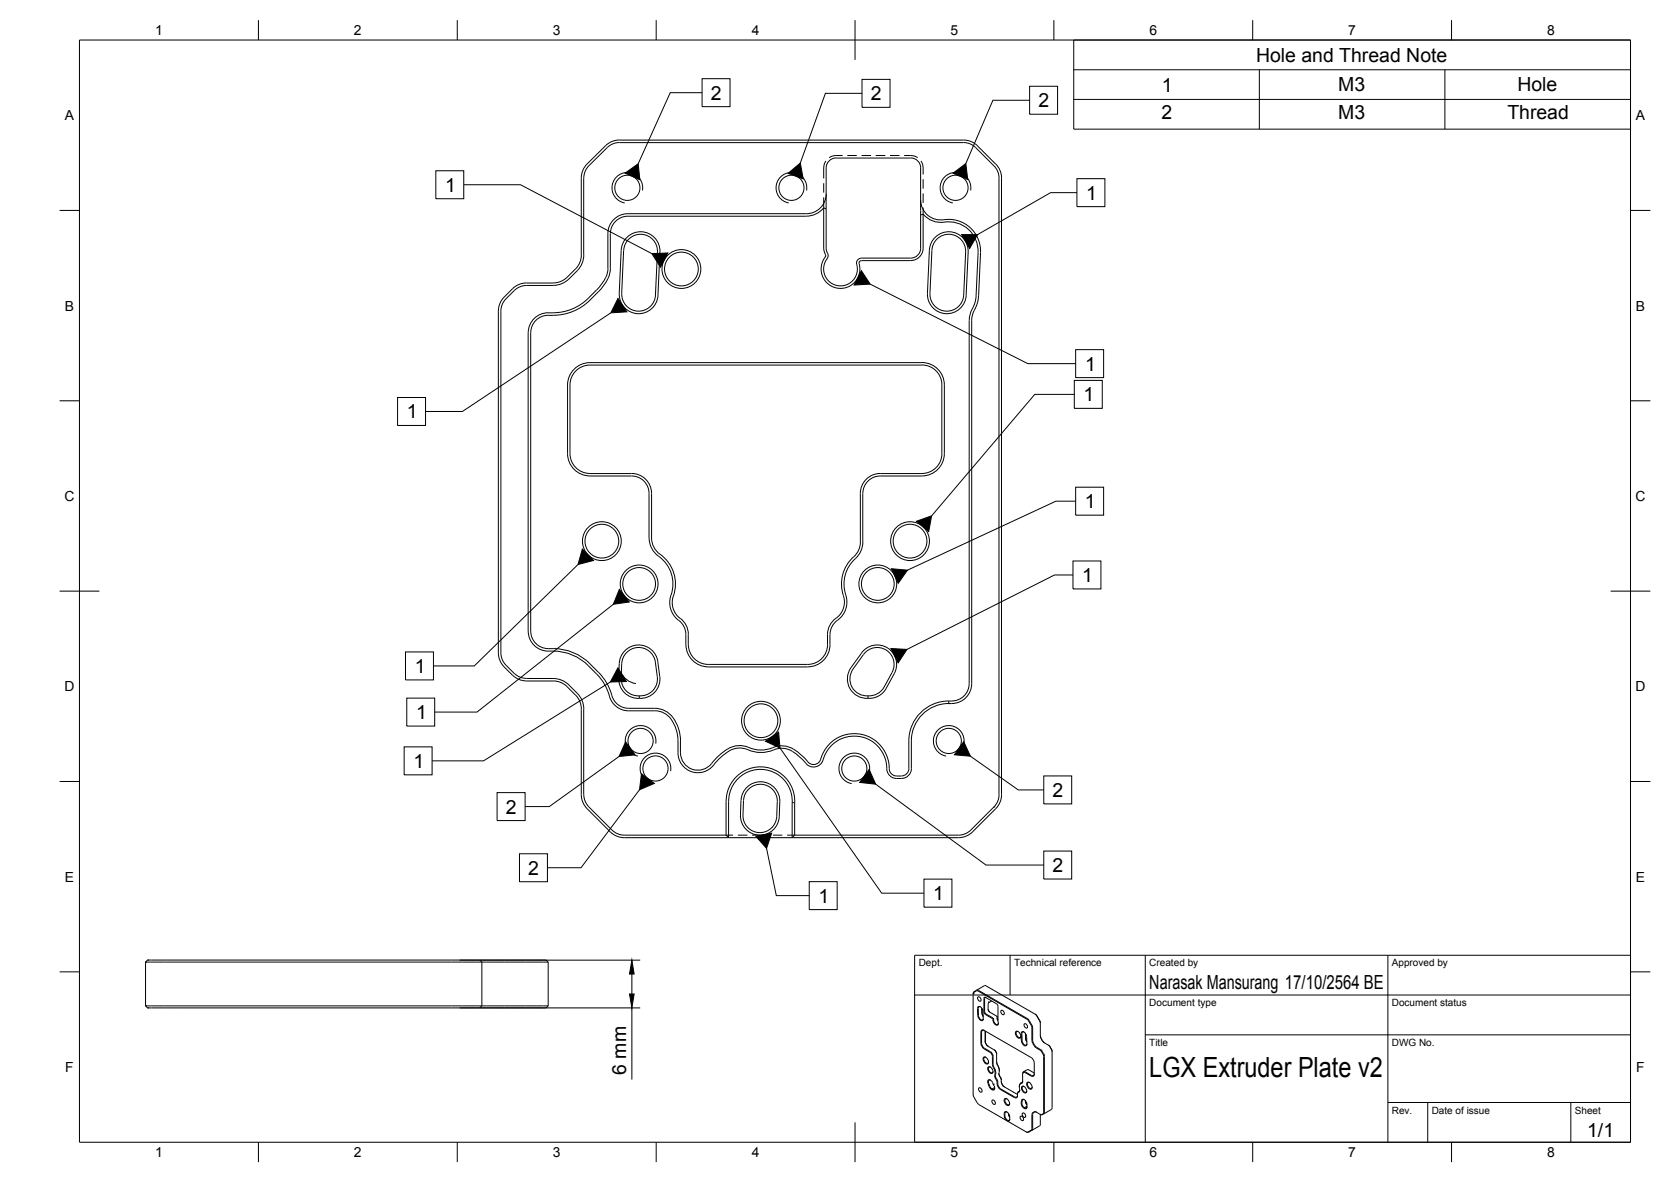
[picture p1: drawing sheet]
<svg xmlns="http://www.w3.org/2000/svg" width="420mm" height="297mm" viewBox="0 0 420 297" stroke-linecap="round" stroke-linejoin="round" font-family="sans-serif">
<!-- layer: Hidden -->
<g fill="none" stroke="#000" stroke-width=".25">
<path d="M211.9 39.1a4.8 4.8 0 0 0-3.4 .5M213.1 39.1h2.3M216.6 39.1h2.4M220.2 39.1h2.4M223.8 39.1h2.4M227.4 39.1a4.9 4.9 0 0 1 3.3 .5M207.1 46v2.4M207.1 49.6v2.6M207.6 40.5l-.4 1.2-.1 3.1M231.6 40.5l.2 .3a5.4 5.4 0 0 1 .3 3M232.1 45v2.4M232.1 48.6v2.4"/>
<path d="M232.1 52.2v1.6M182.6 209.9h1.7M185.5 209.9h2.4M189.1 209.9h4M194.3 209.9h2.4M197.9 209.9h1.9M249.9 202.8h.1"/>
</g>
<!-- layer: Visible -->
<g fill="none" stroke="#000" stroke-width=".25">
<path d="M210.2 39.7h18.8M210.2 39.7a2.51 2.51 0 0 0-2.5 2.5M229 39.7a2.51 2.51 0 0 1 2.5 2.5M153.5 58.7v8.7M157.5 59.8a4.9 4.9 0 0 1 5.4-1.2 4.9 4.9 0 0 1 3 4.7l-.4 10.9a4.9 4.9 0 0 1-5.1 4.6 4.9 4.9 0 0 1-4.7-5.1l.5-10.8a4.9 4.9 0 0 1 1.3-3.1zM207.1 52.2v10.2l.5 1.9a4.9 4.9 0 0 0 2.6 8 4.9 4.9 0 0 0 5.8-6M207.1 52.2l.6 .3M207.1 52.2l-1 1-1.3 .7-2.1 .4h-44.9a4.4 4.4 0 0 0-4.3 4.4M207.7 52.5v9.9l.4 1.2a1.21 1.21 0 0 1-.1 1.4M207.7 48.7v3.8M207.7 42.2v6.5M207.8 48.7a5 5 0 0 1-5.1 5h-44.9a5 5 0 0 0-5 5v8.7"/>
<path d="M231.5 42.2v11.8M231.5 54v8.4M231.5 50.3a5 5 0 0 0 5.8 4.9M232.1 53.8v8.6a3.2 3.2 0 0 1-3.1 3.1h-12.5l-.4 .3-.1 .5M232.1 53.8l-.6 .2M232.1 53.8a5.6 5.6 0 0 0 5.3 2M237.3 55.2a8 8 0 0 1 9.2 8.3l-.5 11.5-.5 1.8-.5 1.2M237.4 55.8a7.4 7.4 0 0 1 8.5 7.6l-.5 10.9M126.8 74.6l-1.2 1.9-.3 1.7v86.4l.8 2.1 2.7 3 1.9 1.1 1.7 .3M128.8 72.6l-2 2.1M132.4 71.1h6.7M132.4 71.1l-2.2 .5-1.4 1"/>
<path d="M137.8 79.3h1.3M137.8 78.6h1.3M137.8 79.2a4.4 4.4 0 0 0-4.3 4.4l-.1 75M137.8 78.6a5 5 0 0 0-5 5v75M139.1 71.1l1.7-.3 1.4-.8 2.9-2.8 1-2 .1-20.5 .1-1.1 .4-1 .9-1.4 4.6-4.6 .9-.7 1.5-.6 88.2-.1 1.1 .3 1.5 .8 5.4 5.3 .8 1.5 .2 1.7v154.9l-.1 1.1-1 2-6.1 6.2-1.4 1-1.6 .5-85.7-.1-1.6-.7-.9-.7-5.8-5.8-.9-1.3-.5-2.2-.1-22.6-1-2-2.9-2.9-1.4-.8-1.7-.3M148.4 75.4a13.1 13.1 0 0 1-9.3 3.8M150.4 73.3l-2 2.1M152.9 67.4a8 8 0 0 1-2.9 5.5 14.4 14.4 0 0 1-8.9 5.5l-2 .2M153.5 67.4a9.1 9.1 0 0 1-3 5.9M156.8 62.9l-.5 10.9M156.8 62.9a4.2 4.2 0 0 1 4.5-4 4.2 4.2 0 0 1 4 4.4l-.5 10.9a4.2 4.2 0 0 1-4.4 4 4.2 4.2 0 0 1-4.1-4.4M231.5 62.4a2.51 2.51 0 0 1-2.5 2.5h-12.5l-.7 .3-.4 .8a4.3 4.3 0 0 1-4.5 5.8 4.3 4.3 0 0 1-2.9-6.8"/>
<path d="M233.7 62.9l-.5 10.8a4.9 4.9 0 0 0 4.6 5.1 4.9 4.9 0 0 0 5.1-4.6l.5-10.9a4.9 4.9 0 0 0-4.6-5.1 4.9 4.9 0 0 0-5.1 4.7M233.8 73.8a4.2 4.2 0 0 0 4.1 4.4 4.2 4.2 0 0 0 4.4-4l.5-10.9a4.2 4.2 0 0 0-4-4.4 4.2 4.2 0 0 0-4.5 4l-.5 10.9M245 78l-.6 1.4-.1 1.1v91.3a5 5 0 0 1-5 5M245.4 74.3a9.9 9.9 0 0 1-1.3 4.2l-.4 2v91.3a4.4 4.4 0 0 1-4.4 4.4M148.3 91.7h83.5a5 5 0 0 1 5 5M148.3 91.1h83.5M148.3 91.1a5.6 5.6 0 0 0-5.6 5.7v17.2a5.6 5.6 0 0 0 5.6 5.6M148.3 91.7a5 5 0 0 0-5 5.1v17.2a5 5 0 0 0 5 5M231.8 91.1a5.6 5.6 0 0 1 5.6 5.6v17.3a5.6 5.6 0 0 1-5.6 5.6h-10.5a4.4 4.4 0 0 0-4.3 4.4M236.8 96.7v17.3M148.3 119.6h10.5M148.3 119h10.5"/>
<path d="M158.8 119a5 5 0 0 1 5 5M158.8 119.6a4.4 4.4 0 0 1 4.4 4.4M236.8 114a5 5 0 0 1-5 5h-10.5a5 5 0 0 0-5 5M163.2 124v11.2a6.1 6.1 0 0 0 3.2 5.2 9.4 9.4 0 0 1 2.1 10.1v1.8l.4 1.4 .7 1.2 1.1 1M163.8 124v11.2a5.5 5.5 0 0 0 3 4.8 9.1 9.1 0 0 1 2.5 9.8M216.3 124v12.2M216.3 136.2a5.5 5.5 0 0 1-2.4 4.4 9.1 9.1 0 0 0-1.8 9.1M216.9 124v12.2M217 136.2a6.3 6.3 0 0 1-2.6 4.9 9.6 9.6 0 0 0-1.5 9.3v1.5l-.4 1.7-.8 1.2-1.2 1.1M132.8 158.6a5 5 0 0 0 5 5M133.5 158.6a4.4 4.4 0 0 0 4.3 4.4M169.3 149.8l-.3 1.2 .3 2 .8 1.5 .9 .9"/>
<path d="M170.7 155.9l.8 .8 .6 1a8.5 8.5 0 0 1 .3 4.3M210.6 155.9l-.9 .8-.6 1a8.5 8.5 0 0 0-.4 4.3 5.6 5.6 0 0 1-5.6 5.6h-25a5.7 5.7 0 0 1-5.6-5.6M212 149.7l.3 1.4-.2 1.6-.6 1.3-1 1.1a5.3 5.3 0 0 0-2.4 4.4 7.1 7.1 0 0 1-1.2 5.7 5 5 0 0 1-3.8 1.8h-25a5 5 0 0 1-5-5 8.2 8.2 0 0 0-.7-5.1l-1.3-1.5M132.4 171.1h6.7M137.8 163a13.4 13.4 0 0 1 10.6 3.8M137.8 163.6a12.8 12.8 0 0 1 10.1 3.7l2.1 2.1a13.5 13.5 0 0 1 3.5 6.3 5 5 0 0 0 4.6 2.9h6.5M148.4 166.8l2 2.1M150.5 168.9a14 14 0 0 1 3.6 6.6 4.4 4.4 0 0 0 4 2.5h6.5a6.4 6.4 0 0 1 6 5.1l.2 .8a21.9 21.9 0 0 1 .4 6 4.4 4.4 0 0 0 3.6 3.6 4.4 4.4 0 0 0 4.6-2.2 10.6 10.6 0 0 1 6.2-3.9h1.4a10 10 0 0 0 5.8 .9l.8-.1a6 6 0 0 1 6 .1M155.6 170.4a4.9 4.9 0 0 0 5.2 5.1M155.7 166.8l-.1 3.7M155.7 166.8a4.9 4.9 0 0 1 4.6-4.7 4.9 4.9 0 0 1 5.1 4.2l.5 3.7a4.9 4.9 0 0 1-5.1 5.5l-.1-.6a4.3 4.3 0 0 0 4.6-4.8l-.5-3.7a4.2 4.2 0 0 0-4.4-3.7 4.2 4.2 0 0 0-4.1 4.1l-.1 3.7a4.3 4.3 0 0 0 4.6 4.4M164.6 178.6a5.5 5.5 0 0 1 5.2 4l.4 1.4a21.9 21.9 0 0 1 .3 6 5.1 5.1 0 0 0 4.1 4.1 5.1 5.1 0 0 0 5.3-2.4l1.6-1.6 1.8-1.4"/>
<path d="M217.7 163.9a4.2 4.2 0 0 1 5.5-.3 4.2 4.2 0 0 1 1.1 5.4l-2 3.7a4.6 4.6 0 0 1-5.3 2.1 4.6 4.6 0 0 1-3.3-4.8l.8-1.8zM218.2 174.9v.6M224.8 169.3l-1.9 3.7a4.9 4.9 0 0 1-4.6 2.5M224.8 169.3a4.9 4.9 0 0 0-1.6-6.5 4.9 4.9 0 0 0-6.6 1.3l-2.6 3.7a4.9 4.9 0 0 0-.3 5.2 4.9 4.9 0 0 0 4.6 2.5M238.5 176.8h.1M238.5 176.8h.8M238.6 176.2a10 10 0 0 0-10.1 10v6.9M238.6 176.8a9.4 9.4 0 0 0-9.4 9.4v6.9M239.3 176.2h-.8v.6M183.3 188.7a5.4 5.4 0 0 1 5.5 0 8.6 8.6 0 0 0 6.4-.5 6.2 6.2 0 0 1 6.1 2.2l1.3 1.4M199.6 188.3l2.1 1.6 1.4 1.5M202.6 191.8l.5 .5 1 .4 1.5-.2 1.1-.9 1.3-3 1.7-1.9 2.4-1.3 2.7-.4 1.5 .1 1.5 .5 2.4 1.4 .9 .9 1.1 1.9 .5 1.2 .2 1.6a2.61 2.61 0 0 0 2.6 3 2.91 2.91 0 0 0 3.6-1.9l.1-.6"/>
<path d="M203.1 191.4l.6 .5 .6 .2h.6l.8-.4 .5-.6 .7-1.8 1.1-1.7 1.3-1.3 1.4-.9 2.6-.9 1.1-.1 2 .1 2.7 1 1.6 1.2 1.1 1.1 1.4 2.6 .6 3.5 .7 .8 .9 .3a2.28 2.28 0 0 0 3.1-1.9M148.1 202.8l5.8 5.8M148.1 202.8l-1-1.4-.3-1.7v-21.5l-.2-1.3-.4-1.1a11.3 11.3 0 0 0-3.1-3.6l-1.6-1.1-1.8-.6h-7.3l-1.7-.3-1.4-1-2.5-2.5-.5-1-.4-1.6 .1-86.5 .3-1.1 .5-1 2.5-2.5 1.4-.9 1.7-.4h7.3l1.8-.5a11.4 11.4 0 0 0 3.6-3.2l1.1-1.5 .6-1.8v-20l.1-1.1 .5-1.1 .7-.9 5-4.9 1.5-.7 1.2-.2 87 .1 1.1 .3 1 .5 5.4 5.4 .8 1.5 .1 1.2v155.5l-.3 1.1-.6 .9-6.2 6.3M153.9 208.6l1.4 .9 1.7 .4h25.6M182.6 201.3v8.6M182.6 201.3a8.6 8.6 0 0 1 8.8-8.6 8.6 8.6 0 0 1 8.4 9M183.2 201.3v9.2l-.6-.6M183.2 201.3a8 8 0 0 1 8.2-8 8 8 0 0 1 7.8 8.4M186.2 204.8a4.9 4.9 0 0 0 4.7 5.1 4.9 4.9 0 0 0 5-4.7 9.3 9.3 0 0 0-.4-6.2 4.9 4.9 0 0 0-5.4-2.4 4.9 4.9 0 0 0-3.8 4.6l-.1 3.6M186.9 201.2l-.1 3.6a4.2 4.2 0 0 0 4.1 4.4 4.2 4.2 0 0 0 4.4-4.1l.1-3.6M187 201.2a4.2 4.2 0 0 1 4.4-4.1 4.2 4.2 0 0 1 4.1 4.4M199.2 201.7h.6"/>
<path d="M199.2 201.7v8.8l.6-.6M199.8 201.7v8.2M244.1 208.6l-1.4 .9-1.7 .4h-41.2M36.6 241.8h.1M36.6 241.8h84.6M36.6 252.8h84.6M36.6 252.8h.1M36.6 241.8v11M36.6 252.8l.5 .5M37.1 253.3h83.5M37.1 253.3h.1M37.1 241.3h83.5"/>
<path d="M37.1 241.3h.1M37.1 241.3l-.5 .5M120.6 241.3h16.7l.5 .5M120.6 241.3l.6 .5M121.2 241.8h16.6M121.2 252.8h16.6M121.2 241.8v11M121.2 252.8l-.6 .5M137.8 252.8l-.5 .5h-16.7M137.8 241.8v11M244.7 249.7h.1M244.9 249.4l-.2 .4v25.3l1 2"/>
<path d="M244.9 249.4l.6-.4h.5l12.4 7.2 .2 .4M245.5 248.8l.6 .1M245.9 250.6l.1-.1a.68 .68 0 0 1 .6 .4 .68 .68 0 0 1-.1 .7 .79 .79 0 0 1-.6-1zM245.9 255.2l.2 .7a.67 .67 0 0 0 1.1 .4l.1-.3M246 248.9l12.5 7.2 1.1 2 .1 3.6 .4 1M246.5 253l-.5 .2 .1 2.3 .3 .6 .5 .2 .4-.3M246.8 259.4v2.8M246.9 254.7v-1.3a2.76 2.76 0 0 0 .3 2M246.9 254.7l.3 .8M247.2 254.2v1.8M247.2 254.2l-.2-.7a.67 .67 0 0 0-1.2-.4l.1 2.2M247.5 259l-.5-.1-.2 .5"/>
<path d="M247.6 250.9v3.3M247.6 254.2l.3 .6M247.7 259.1v2.6M247.8 259.1v3M247.8 250.7l2.7 1.5 .4 .5v3.6M247.9 250.6l-.4 .1-.1 .2 .1 3.6 .3 .5 1.9 1.1a1.17 1.17 0 0 0 1.2 1.5l.1-.4-.1-1M247.9 254.8l1.8 1 .2 .4M247.9 250.7h-.3v.2M248 247.8l12.2 7M248 247.8l-.5-.1-2.6 1.5-.2 .5M248.5 253.6l.4 .8M248.5 253.7l.3 .6"/>
<path d="M248.6 251.6l-.1 2.1M248.8 254.3l1.7 1M249.4 251.6l-.8 .4M249.8 256.2a.89 .89 0 0 0 .3 .9 .89 .89 0 0 0 .9 .2v-.2M250.5 255.3l.2 .4M250.5 255.3l.2 .3M250.7 255.8l.2 .6M250.7 255.7l.2 .7M250.9 256.4v.1M250.9 256.3v.1M250.9 256.1v.2M251.7 254l.2-.1a.68 .68 0 0 1 .5 .4 .68 .68 0 0 1-.1 .7 .79 .79 0 0 1-.6-1z"/>
<path d="M255.5 259.2a1.14 1.14 0 0 1 1 1.7 1.14 1.14 0 0 1-1-1.7zM256 259.2h-.2a.83 .83 0 0 0-.1 1 .83 .83 0 0 0 .9 .4l.1-.2M256.8 259.8v1.8M256.8 259.8l.1-.5a1.14 1.14 0 0 1 1.3 1.2M256.9 259.8l.1 1.8M257.5 259.3h-.4l-.2 .5M257.5 257.3l.2-.1a.68 .68 0 0 1 .6 .5 .68 .68 0 0 1-.2 .7 .79 .79 0 0 1-.6-1.1zM257.8 259.7l.1 1.6 .3 .5M257.8 259.7l.1 1.3M258.6 256.6l.9 1.5v3.3l.2 .8M260.2 254.8l.6 .6M260.2 254.8l.5 .6"/>
<path d="M260.8 255.3l.6 1.2M261.4 256.5l.2 .7M261.4 256.5l.2 .6v3.2M245.7 277.1l.4 .5M246.1 273.4l.2-.1a.68 .68 0 0 1 .6 .5 .68 .68 0 0 1-.2 .7 .79 .79 0 0 1-.6-1.1zM246.1 277.6l11.9 6.8M246.8 262.2l.5 1 2 1.3 .4 1M247.4 265.7a1.14 1.14 0 0 1 1 1.7 1.14 1.14 0 0 1-1-1.7zM247.4 263.6l1.5 .8 .5 .5 .2 3a3 3 0 0 1 .6 2.1M247.5 263.6a1.79 1.79 0 0 1-.8-1.4l-.1-2.8 .1-.3 .4-.3 12.1 7M247.7 261.7l.4 1 2.1 1.3 .4 .9M247.7 261.6a1.79 1.79 0 0 0 .8 1.4"/>
<path d="M247.9 265.7h-.2a.83 .83 0 0 0-.2 1 .83 .83 0 0 0 1 .4l.1-.3M248.4 268.2a1.01 1.01 0 0 1 1 .3 1.01 1.01 0 0 1 .2 1.1 .95 .95 0 0 1-1.1-.3 .95 .95 0 0 1-.1-1.1zM248.7 273l.7 .8M249.1 268.2l-.3-.1a.81 .81 0 0 0-.1 1 .81 .81 0 0 0 .9 .4l.1-.2M249.1 271.5l-.4-.1-.2 .6 .5 1.3 .5 .4M249.4 273.7l-.1 .1M249.5 276.5l.1-.1a.68 .68 0 0 1 .6 .4 .68 .68 0 0 1-.1 .8 .79 .79 0 0 1-.6-1.1zM249.6 272.1l.4 .8M249.6 272.1l-.2-.3a.67 .67 0 0 0-.9-.4 1.55 1.55 0 0 0 .2 1.6M249.7 265.5v2l.3 .7M249.7 272.5h.1M249.8 272.5v.2"/>
<path d="M249.9 263.8l.5 .5 .2 .7M250 268.3a3.2 3.2 0 0 1 .3 2.1l.3 .8M250 272.9a.73 .73 0 0 1-.1 1l-.5-.1M250.1 273.3l-.7 .4M250.1 273.4l-.2 .3h-.4M250.1 270v.6l.6 1.1 .1 1.1 .4 .7 3.9 2.3 .5 .1 .2-.5M250.6 271.1l.3 .6v1l.7 .9 3.5 2 .5 .1 .2-.5M250.6 264.9v2.1M250.6 267l.2 .7M250.6 266.9l.3 .8M250.8 267.7a3.2 3.2 0 0 1 .4 2.2l.3 .7M250.9 267.7l.4 1.3"/>
<path d="M251.2 269.7l.3 .9M251.3 269v.1M251.5 270.6l.3 .9M251.5 270.6l.2 .5 .1 1.1 .7 .9M251.8 271.8a1.79 1.79 0 0 0 .8 1.3M252.5 279.9l.2-.5a1.43 1.43 0 0 1 .9 2.4l-.4-.1M252.5 279.9l.1 .9 .6 .8M252.6 273.2l3.2 1.8M252.7 276.1a1.14 1.14 0 0 1 1 1.7 1.14 1.14 0 0 1-1-1.7zM253.2 276.2l-.2-.1a.83 .83 0 0 0-.2 1 .83 .83 0 0 0 1 .4l.1-.2M253.2 279.5h-.4a1.38 1.38 0 0 0 .9 2l.2-.3M253.6 279.9l.3 .8"/>
<path d="M253.6 279.8l.3 .9M256.1 274.3l-.2 .3-.1 .8M256.3 273v.1M256.3 274.2l-.3 .2M256.4 273.9l-.3 .4M256.8 277.2l.1-.8h.7l.6 .8v.9M256.8 277.2l.2 .7 .5 .6M256.8 272.3a1.24 1.24 0 0 0-.4 1.5v.4l-.5 .7M256.8 261.6l.3 .7a.67 .67 0 0 0 1.1 .3v-.3M257 261.6l.2 .6 .4 .4h.4l.2-.3M257 273a1.09 1.09 0 0 1 1 1.6 1.09 1.09 0 0 1-1-1.6zM257 272l-.3 .2"/>
<path d="M257.1 272.1l-.3 .2M257.1 272l-.2 .1a.77 .77 0 0 0-.6 .9M257.1 279.8l.1-.1a.68 .68 0 0 1 .6 .4 .68 .68 0 0 1-.1 .7 .79 .79 0 0 1-.6-1zM257.1 271.6v.4M257.2 269.9v-.3l.3-.1 1.7 .9M257.5 273.1l-.2-.1a.81 .81 0 0 0-.1 1 .81 .81 0 0 0 .9 .4l.1-.2M257.6 276.4l-.3-.1a1.32 1.32 0 0 0 .3 2.1M257.8 276.7l.4 .9M257.8 276.6v.1M257.8 276.7l.4 1M257.9 261l.3 .7M258.1 260.5l.1 1.8"/>
<path d="M258.2 278l-.6 .4M258.2 278.1l-.2 .5-.5-.1 .1-.1M258.2 278.1l-.2 .3h-.4M258.3 272a1.14 1.14 0 0 1 1 1.7 1.14 1.14 0 0 1-1-1.7zM258.7 268.9l1.4 .7M258.8 268.9l-.6-.1-.9 .6M258.9 272h-.2a.83 .83 0 0 0-.2 1 .83 .83 0 0 0 1 .4v-.2M259.3 265.7a1.79 1.79 0 0 1 .8 1.4M259.7 279.6l.7-.2 1.4 .7h.3M259.7 262.2l.7 1 1.3 .8 .5 .9M259.7 279.6l-.2 .5v3.7l-1 .7-.5-.1M259.9 279.6l-.2 .5v3.5l-.3 .5"/>
<path d="M260.1 267.1l-.1 3.2-.4 .2-.3-.1M260.1 269.8l-.1 .3-.4 .2-1.7-.9-.5-.1-.3 .5-.1 2.3M260.1 279.5l-.3 .1M260.2 262.6l.5 .6M260.2 279.5h.5M260.6 263.2l1 .5M261.6 260.3l.2 .7M261.6 260.2l.2 .8M261.6 263.7l.5 .5M261.8 261l.3 .5M262.1 264.3l.5 1.2M262.1 261.5l.5 .6"/>
<path d="M262.1 261.5l.6 .6M262.2 264.9l.2 .6v14l-.2 .4M262.2 279.9l-.4 .2-.3-.1M262.4 280l-.3 .1M262.6 262.1l1 .6M262.6 265.5v14M262.6 279.5l-.2 .4M263.6 262.6l.5 .5M263.6 262.7l.5 .4M264 263.2l.3 .5M264.1 263.1l.3 .5M264.3 263.6l.2 .7"/>
<path d="M264.4 263.6l.2 .6M264.5 264.3v14.3l-2.1 1.4M253.2 281.7h.1M253.7 280.1l-.1 .1M256.5 280.6l.2-.1a.68 .68 0 0 1 .6 .4 .68 .68 0 0 1-.1 .7 .79 .79 0 0 1-.7-1zM259.4 284.1l-.9 .5-.5-.2M261.6 280.1v2.4M261.6 282.5l-.2 .4-2 1.2"/>
<circle cx="157.7" cy="47.2" r="3.2"/>
<circle cx="199" cy="47.2" r="3.2"/>
<circle cx="240.3" cy="47.2" r="3.2"/>
<circle cx="171.3" cy="67.6" r="4.9"/>
<circle cx="171.3" cy="67.6" r="4.2"/>
<circle cx="151.3" cy="136" r="4.9"/>
<circle cx="151.3" cy="136" r="4.2"/>
<circle cx="228.8" cy="136" r="4.9"/>
<circle cx="228.8" cy="136" r="4.2"/>
<circle cx="160.7" cy="146.7" r="4.8"/>
<circle cx="160.7" cy="146.7" r="4.1"/>
<circle cx="220.7" cy="146.7" r="4.8"/>
<circle cx="220.7" cy="146.7" r="4.1"/>
<circle cx="161.1" cy="186.2" r="3.2"/>
<circle cx="164.8" cy="193.1" r="3.2"/>
<circle cx="191.3" cy="181.1" r="4.9"/>
<circle cx="191.3" cy="181.1" r="4.2"/>
<circle cx="214.8" cy="193.1" r="3.2"/>
<circle cx="238.6" cy="186.2" r="3.2"/>
</g>
<!-- layer: Visible Narrow -->
<path d="M161.5 47.9a3.9 3.9 0 0 0-3.1-4.5 3.9 3.9 0 0 0-4.5 3.1 3.9 3.9 0 0 0 3.2 4.5M202.8 47.9a3.9 3.9 0 0 0-3.1-4.5 3.9 3.9 0 0 0-4.5 3.1 3.9 3.9 0 0 0 3.1 4.5M244.1 47.9a3.9 3.9 0 0 0-3.2-4.5 3.9 3.9 0 0 0-4.5 3.1 3.9 3.9 0 0 0 3.2 4.5M164.9 186.9a3.9 3.9 0 0 0-3.2-4.5 3.9 3.9 0 0 0-4.4 3.1 3.9 3.9 0 0 0 3.1 4.5M168.6 193.8a3.9 3.9 0 0 0-3.1-4.5 3.9 3.9 0 0 0-4.5 3.2 3.9 3.9 0 0 0 3.1 4.4M218.6 193.8a3.9 3.9 0 0 0-3.1-4.5 3.9 3.9 0 0 0-4.5 3.2 3.9 3.9 0 0 0 3.1 4.4M242.4 186.9a3.9 3.9 0 0 0-3.2-4.5 3.9 3.9 0 0 0-4.4 3.1 3.9 3.9 0 0 0 3.1 4.5" fill="none" stroke="#000" stroke-width=".25"/>
<!-- layer: Border -->
<g fill="none" stroke="#000" stroke-width=".25">
<path d="M20 10.1h390v276.9h-390zM65 5.1v5M115 5.1v5M165 5.1v5M215 5.1v10M265 5.1v5M315 5.1v5M365 5.1v5M15 52.9h5M410 52.9h5M15 100.7h5M410 100.7h5"/>
<path d="M15 148.6h10M405 148.6h10M15 196.4h5M410 196.4h5M15 244.2h5M410 244.2h5M65 287v5M115 287v5M165 287v5M215 282.1v9.9M265 287v5M315 287v5"/>
<path d="M365 287v5"/>
</g>
<!-- layer: TitleBlock -->
<path d="M230 240.1h180v46.9h-180zM230 250h180M254 240.1v9.9M288 240.1v46.9M349 240.1v46.9M288 260.1h122M349 277.1h61M359 277.1v9.9M395 277.1v9.9" fill="none" stroke="#000" stroke-width=".25"/>
<!-- layer: Dimensions -->
<path d="M115.6 241.3h45.4M115.6 253.3h45.4M158.9 244.8v5M158.9 253.3v18" fill="none" stroke="#000" stroke-width=".25"/>
<path d="M158.9 241.3l.5 3.5h-1.1zM158.3 249.8h1.1l-.5 3.5z" fill="#000" stroke="#000" stroke-width=".25"/>
<!-- layer: Annotations -->
<g fill="none" stroke="#000" stroke-width=".25">
<path d="M176.5 19.8h7.1v7h-7.1zM216.7 19.9h7.1v7.1h-7.1zM176.5 23.3h-8l-8 17.9M216.7 23.5h-9.2l-6.3 17.5M258.9 25.2h-9.2l-6.9 15.9M258.9 21.7h7v7h-7zM109.6 42.9h7v7h-7zM116.6 46.4h14.3l33 17.3M270.8 48.4h-6.6l-18.4 10.6M270.8 44.9h7v7h-7zM153.6 78.6l-37.3 24.8h-9.3M218.8 71.4l39.6 20h12.1"/>
<path d="M100 99.9h7v7h-7zM270.1 99.1h-9.9l-25.9 30.5M270.1 95.6h7.1v7h-7.1zM270.5 87.9h7v7h-7zM270.5 125.9h-5l-37.3 17.4M270.5 122.4h7v7.1h-7zM145.3 141.9l-26 25.5h-10.3M154.2 151.9l-34.3 27.1h-10.6M269.8 144.5h-4.6l-37.2 18.7M269.8 141h7v7h-7zM102 163.8h7v7.1h-7zM102.3 175.4h7v7.1h-7z"/>
<path d="M153.5 171.4l-31.9 19.8h-13M156.1 168.8a4.9 4.9 0 0 0 3.8 3M101.6 187.7h7v7h-7zM125 199.2h7v7h-7zM155.7 190.1l-17.6 12.6h-6.1M160.8 198.5l-14.7 19.6h-8.5M196.1 188l25.6 36.5h10.6M220.2 197.1l27.7 20.3h14.5M244 190l12 8.5h6.4M262.4 195h7.1v7h-7.1zM130.6 214.6h7v7h-7zM192.7 213.2l2.5 11.9h8.3"/>
<path d="M262.4 213.9h7.1v7h-7.1zM203.5 221.6h7v7h-7zM232.3 220.9h7.1v7.1h-7.1z"/>
</g>
<g fill="#000" stroke="#000" stroke-width=".25">
<path d="M157.2 43.5l3.3-2.3 .4 4zM198.2 43.6l3-2.6 .8 3.9zM239.6 43.5l3.2-2.4 .5 4zM241.8 59h4l-2 3.4zM155.4 75l2.2 3.4-4 .2zM163.9 63.7l4-.1-1.8 3.5zM216.6 68l2.2 3.4-4 .2zM230.4 131l3.9-1.4-.8 4zM146.4 138l2.8 2.9-3.9 1zM155.7 148.1l2.5 3.2-4 .6zM224.2 142.9l4 .4-2.4 3.3zM155.4 167.8l2.1 3.5-4 .1z"/>
<path d="M224 163l4 .2-2.2 3.4zM157.3 186.4l2.4 3.3-4 .4zM161.3 194.4l3.2 2.5-3.7 1.6zM192.5 186.3l3.3-2.3 .3 4zM218.5 193.4l1.7 3.7-4-.5zM242.3 186.4l1.7 3.6-4-.3zM190.1 210.2l3.9-.8-1.3 3.8z"/>
</g>
<!-- layer: BOM -->
<path d="M270 10.1h140v22.4h-140zM270 17.5h140M316.7 17.5v15M363.3 17.5v15M270 25h140" fill="none" stroke="#000" stroke-width=".25"/>
<text font-size="7" x="289" y="270.6">LGX Extruder Plate v2</text>
<g font-size="4.9">
<text x="315.8" y="15.5">Hole and Thread Note</text>
<text x="292.1" y="23">1</text>
<text x="336.5" y="23">M3</text>
<text x="381.5" y="23">Hole</text>
<text x="178.8" y="25">2</text>
<text x="219" y="25.2">2</text>
<text x="261.1" y="27">2</text>
<text x="292" y="29.9">2</text>
<text x="336.5" y="29.9">M3</text>
<text x="379" y="29.9">Thread</text>
<text x="111.9" y="48.2">1</text>
<text x="273.1" y="50.2">1</text>
<text x="272.8" y="93.1">1</text>
<text x="272.5" y="100.9">1</text>
<text x="102.3" y="105.2">1</text>
<text x="272.8" y="127.7">1</text>
<text x="272.1" y="146.2">1</text>
<text x="104.3" y="169.1">1</text>
<text x="104.6" y="180.7">1</text>
<text x="103.9" y="193">1</text>
<text x="264.7" y="200.3">2</text>
<text x="127.2" y="204.5">2</text>
<text x="132.8" y="219.8">2</text>
<text x="264.7" y="219.1">2</text>
<text x="205.8" y="226.8">1</text>
<text x="234.7" y="226.2">1</text>
<text x="289" y="248.5">Narasak Mansurang 17/10/2564 BE</text>
<text x="157.4" y="270.1" transform="rotate(-90 157.4 270.1)">6 mm</text>
<text x="399.1" y="285.7">1/1</text>
</g>
<g font-size="3.5">
<text x="39" y="8.8">1</text>
<text x="89" y="8.8">2</text>
<text x="139" y="8.8">3</text>
<text x="189" y="8.8">4</text>
<text x="239" y="8.8">5</text>
<text x="289" y="8.8">6</text>
<text x="339" y="8.8">7</text>
<text x="389" y="8.8">8</text>
<text x="16.3" y="30.2">A</text>
<text x="411.3" y="30.2">A</text>
<text x="16.3" y="78">B</text>
<text x="411.3" y="78">B</text>
<text x="16.2" y="125.9">C</text>
<text x="411.2" y="125.9">C</text>
<text x="16.2" y="173.7">D</text>
<text x="411.2" y="173.7">D</text>
<text x="16.3" y="221.6">E</text>
<text x="411.3" y="221.6">E</text>
<text x="16.4" y="269.4">F</text>
<text x="411.4" y="269.4">F</text>
<text x="39" y="290.8">1</text>
<text x="89" y="290.8">2</text>
<text x="139" y="290.8">3</text>
<text x="189" y="290.8">4</text>
<text x="239" y="290.8">5</text>
<text x="289" y="290.8">6</text>
<text x="339" y="290.8">7</text>
<text x="389" y="290.8">8</text>
</g>
<g font-size="2.5">
<text x="231" y="242.9">Dept.</text>
<text x="255" y="242.9">Technical reference</text>
<text x="289" y="242.9">Created by</text>
<text x="350" y="242.9">Approved by</text>
<text x="289" y="252.8">Document type</text>
<text x="350" y="252.8">Document status</text>
<text x="289" y="262.9">Title</text>
<text x="350" y="262.9">DWG No.</text>
<text x="350" y="279.9">Rev.</text>
<text x="360" y="279.9">Date of issue</text>
<text x="396" y="279.9">Sheet</text>
</g>
</svg>
